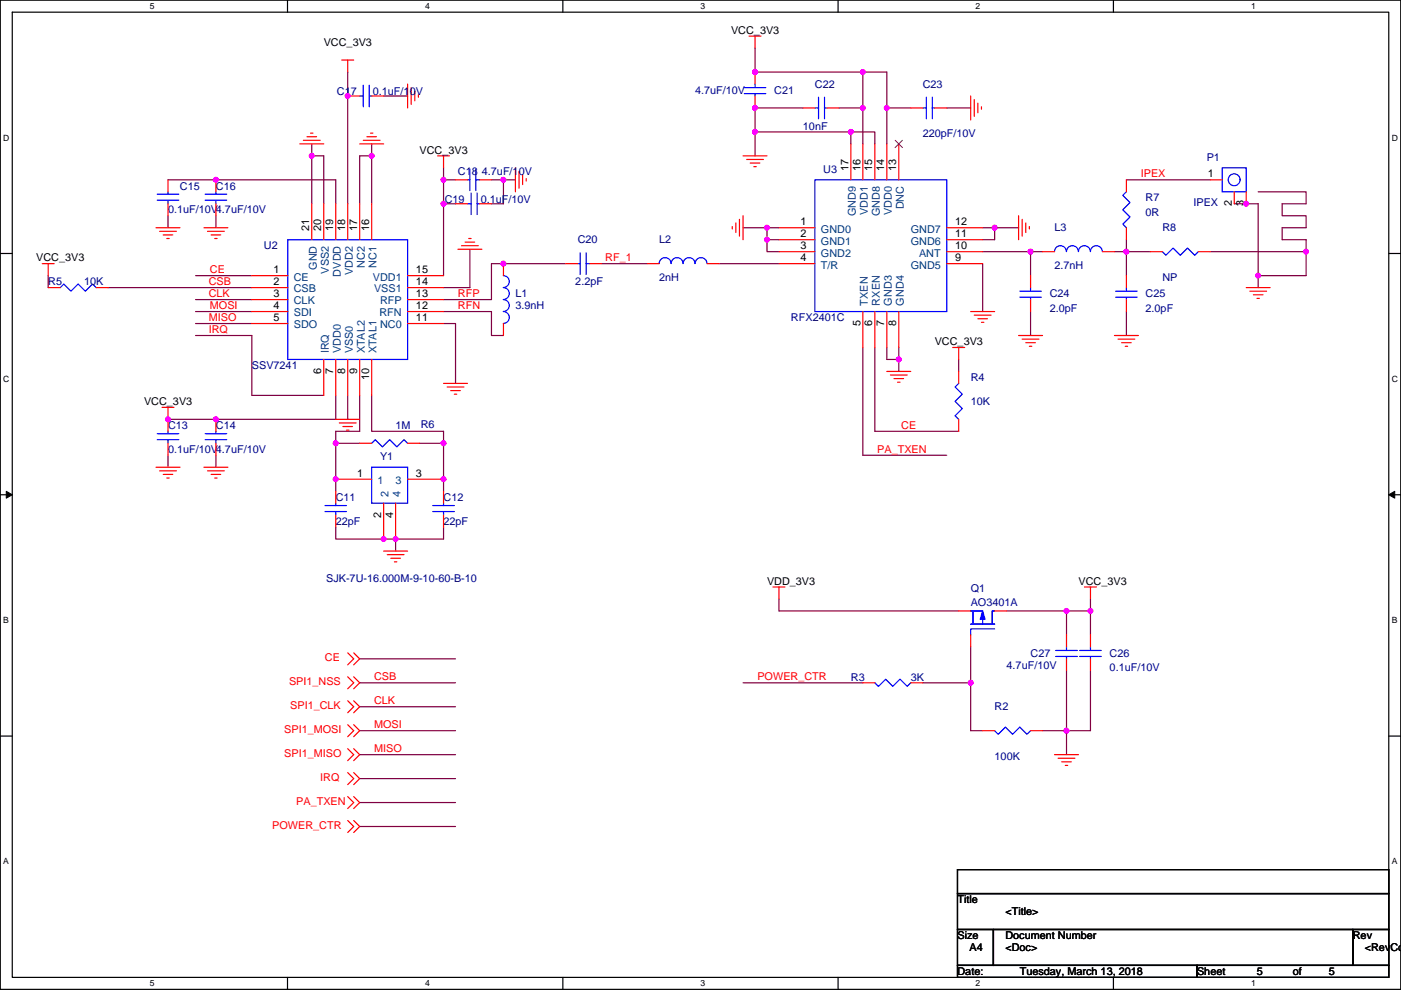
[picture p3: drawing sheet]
<svg xmlns="http://www.w3.org/2000/svg" width="297mm" height="210mm" viewBox="0 0 297 210" stroke-linecap="round" stroke-linejoin="round" font-family="sans-serif">
<path d="M.1 0h296.9v209.8h-296.9zM2.6 2.6h291.8v204.7h-291.8z" fill="none" stroke="#000" stroke-width=".25"/>
<g fill="#fff">
<path d="M31.8 .3h1v2h-1z"/>
<path d="M31.8 207.6h1v2h-1z"/>
</g>
<path d="M61 0v2.6M61 207.3v2.5" fill="none" stroke="#000" stroke-width=".25"/>
<g fill="#fff">
<path d="M90.1 .3h1v2h-1z"/>
<path d="M90.1 207.6h1v2h-1z"/>
</g>
<path d="M119.3 0v2.6M119.3 207.3v2.5" fill="none" stroke="#000" stroke-width=".25"/>
<g fill="#fff">
<path d="M148.5 .3h1v2h-1z"/>
<path d="M148.5 207.6h1v2h-1z"/>
</g>
<path d="M177.7 0v2.6M177.7 207.3v2.5" fill="none" stroke="#000" stroke-width=".25"/>
<g fill="#fff">
<path d="M206.9 .3h1v2h-1z"/>
<path d="M206.9 207.6h1v2h-1z"/>
</g>
<path d="M236.1 0v2.6M236.1 207.3v2.5" fill="none" stroke="#000" stroke-width=".25"/>
<g fill="#fff">
<path d="M265.2 .3h1v2h-1z"/>
<path d="M265.2 207.6h1v2h-1z"/>
<path d="M.7 28.2h1.3v2h-1.3z"/>
<path d="M295.1 28.2h1.3v2h-1.3z"/>
<path d="M.7 79.4h1.3v2h-1.3z"/>
<path d="M295.1 79.4h1.3v2h-1.3z"/>
</g>
<path d="M.1 53.8h2.5M294.4 53.8h2.6" fill="none" stroke="#000" stroke-width=".25"/>
<g fill="#fff">
<path d="M.7 130.5h1.2v2.1h-1.2z"/>
<path d="M295.1 130.5h1.2v2.1h-1.2z"/>
</g>
<path d="M.1 104.9h2.5M294.4 104.9h2.6" fill="none" stroke="#000" stroke-width=".25"/>
<path d="M1.3 104.2l1.3 .7-1.3 .8zM294.4 104.9l1.3-.7v1.5z" fill="#000" stroke="#000" stroke-width=".21"/>
<g fill="#fff">
<path d="M.7 181.7h1.2v2h-1.2z"/>
<path d="M295.1 181.7h1.2v2h-1.2z"/>
</g>
<path d="M.1 156.1h2.5M294.4 156.1h2.6M203 184.4h91.4v5.1h-91.4zM203 189.5h91.4v7.6h-91.4zM203 197.1h7.6v7.7h-7.6zM210.6 197.1h76.2v7.7h-76.2zM286.8 197.1h7.6v7.7h-7.6zM203 204.8h50.8v2.5h-50.8zM253.8 204.8h40.6v2.5h-40.6z" fill="none" stroke="#000" stroke-width=".25"/>
<g fill="none" stroke="#800040" stroke-width=".25">
<path d="M73.7 15.3v27.9M160.1 10.2v5.1h22.8M182.9 15.3v7.6M182.9 15.3h5.1v7.6M35.6 38.1h35.6v5.1M66.1 33.1h2.5v10.1M66.1 33.1v10.1M66.1 30.5v2.6M78.8 33.1h-2.5v10.1M78.8 33.1v10.1M78.8 30.5v2.6M81.3 20.4h5.1"/>
<path d="M94 38.1h2.6M94 38.1v5.1h2.6M94 35.6v2.5M104.2 38.1h2.5M106.7 38.1v5.1h-2.5M106.7 38.1h2.6M160.1 28v5.1M160.1 28h20.3v2.5M170.2 22.9h-10.1v5.1M177.9 22.9h5M180.4 28h5.1v2.5M182.9 22.9v7.6"/>
<path d="M188 22.9v7.6M188 22.9h5.1M200.7 22.9h5.1M238.8 38.1h17.8M10.2 58.5v2.5M35.6 45.8v2.5M41.5 58.5h11.9M45.8 45.8v2.5M94 43.2v15.3M99.6 52.9v8.1h-5.6M119.9 55.9h-15.7v7.6h-10.2M127.6 55.9h9.6"/>
<path d="M152.5 55.9h12.7M157.5 48.3h5.1M162.6 48.3v2.5h2.6M162.6 48.3h2.6M162.6 50.8v2.6h2.6M208.3 55.9v10.2M208.3 53.4h10.2M208.3 48.3h2.6M210.9 48.3v2.5h-2.6M210.9 48.3h5.1M218.5 53.4v5.1M218.5 53.4h2.5"/>
<path d="M236.3 53.4h2.5M238.8 53.4v5.1M238.8 50.8v2.6M238.8 53.4h5.1M256.6 53.4h20.3M261.7 43.2h5.1v15.3M266.8 40.7h10.1v2.5h-5.1v2.6h5.1v2.5h-5.1v2.5h5.1v2.6M266.8 58.5v2.5M276.9 53.4v5.1h-10.1M22.9 61h30.5M41.5 68.6h11.9M41.5 71.2h11.9v12.7h15.2"/>
<path d="M41.5 66.1h11.9M41.5 63.5h11.9M94 66.1h10.2v5.1h2.5M94 68.6h2.6v12.7M182.9 73.7v22.9h17.8M185.5 73.7v17.8h17.8M188 73.7v2.5h2.6M190.6 76.2v2.6M190.6 73.7v2.5M203.3 76.2v2.6M218.5 66.1v5.1M238.8 66.1v5.1"/>
<path d="M35.6 96.6v2.5M45.8 96.6v2.5M71.2 94v10.2M71.2 83.9v5h-35.6M71.2 94h5.1M73.7 83.9v5M76.3 83.9v7.6h-5.1v2.5M78.8 83.9v7.6h15.2v2.5M89 94h5M94 94v10.2M71.2 111.8v2.5h12.7M83.9 114.3v2.6"/>
<path d="M94 111.8v2.5h-10.1M76.3 139.7h20.3M165.2 127v2.6h38.1M205.8 137.2v7.6M213.4 129.6h12.7M226.1 129.6h5.1M226.1 129.6v5.1M231.2 129.6v5.1M231.2 127v2.6M76.3 144.8h20.3M76.3 149.9h20.3M76.3 155h20.3"/>
<path d="M157.5 144.8h25.4M195.6 144.8h10.2M205.8 144.8v10.2h2.5M221 155h5.1M226.1 142.3v12.7M226.1 155v5.1M231.2 142.3v12.7h-5.1M76.3 160.1h20.3M76.3 165.1h20.3M76.3 175.3h20.3M76.3 170.2h20.3"/>
</g>
<g fill="#f0f" stroke="#f0f" stroke-width=".25">
<circle cx="71.2" cy="94" r=".5"/>
<circle cx="94" cy="101.6" r=".5"/>
<circle cx="71.2" cy="101.6" r=".5"/>
<circle cx="83.9" cy="114.3" r=".5"/>
<circle cx="94" cy="94" r=".5"/>
<circle cx="66.1" cy="33" r=".5"/>
<circle cx="35.6" cy="88.9" r=".5"/>
<circle cx="45.8" cy="88.9" r=".5"/>
<circle cx="78.8" cy="33" r=".5"/>
<circle cx="81.3" cy="114.3" r=".5"/>
<circle cx="106.7" cy="55.9" r=".5"/>
<circle cx="218.5" cy="53.4" r=".5"/>
<circle cx="238.8" cy="53.4" r=".5"/>
<circle cx="190.5" cy="76.2" r=".5"/>
<circle cx="162.6" cy="50.8" r=".5"/>
<circle cx="162.6" cy="48.3" r=".5"/>
<circle cx="210.9" cy="48.3" r=".5"/>
<circle cx="180.4" cy="28" r=".5"/>
<circle cx="160.1" cy="28" r=".5"/>
<circle cx="160.1" cy="22.9" r=".5"/>
<circle cx="188" cy="22.9" r=".5"/>
<circle cx="266.7" cy="58.4" r=".5"/>
<circle cx="160.1" cy="15.3" r=".5"/>
<circle cx="182.9" cy="22.9" r=".5"/>
<circle cx="182.9" cy="15.3" r=".5"/>
<circle cx="94" cy="38.1" r=".5"/>
<circle cx="106.7" cy="38.1" r=".5"/>
<circle cx="73.7" cy="20.3" r=".5"/>
<circle cx="94" cy="43.2" r=".5"/>
<circle cx="226.1" cy="129.6" r=".5"/>
<circle cx="231.2" cy="129.6" r=".5"/>
<circle cx="226.1" cy="155" r=".5"/>
<circle cx="205.8" cy="144.8" r=".5"/>
<circle cx="264.2" cy="43.2" r=".5"/>
<circle cx="276.9" cy="53.4" r=".5"/>
<circle cx="45.8" cy="38.1" r=".5"/>
</g>
<g fill="none" stroke="#f00" stroke-width=".25">
<path d="M72.5 12.7h2.5M73.7 12.7v2.6M86.4 17.8v5.1M87.2 18.6v3.5M87.9 19.3v2.1M158.8 7.7h2.6M160.1 7.7v2.5M160.1 15.3v2.5M35.6 38.1v2.6M45.8 38.1v2.6M63.6 30.5h5M64.3 29.8h3.6"/>
<path d="M65.1 29h2M65.8 28.2h.6M73.7 20.4h2.6M76.3 30.5h5M77 29.8h3.6M77.8 29h2M78.5 28.2h.6M78.8 20.4h2.5M88.7 20.1v.5M92.8 33.1h2.5M94 33.1v2.5M96.6 38.1h2.5"/>
<path d="M101.7 38.1h2.5M109.3 35.6v5.1M110 36.4v3.5M110.8 37.1v2.1M111.6 37.9v.5M157.5 33.1h5.1M158.3 33.8h3.6M159.1 34.6h2M159.8 35.3h.5M160.1 20.4v2.5M170.2 22.9h2.6M175.3 22.9h2.6"/>
<path d="M180.4 30.5v7.6M182.9 30.5v7.6M185.5 30.5v7.6M188 30.5v7.6M190.6 30.5v7.6M193.1 22.9h2.5M198.2 22.9h2.5M205.8 20.4v5M206.6 21.1v3.6M207.3 21.9v2M208.1 22.6v.6M238.8 38.1v2.6"/>
<path d="M256.6 38.1h2.5M9 55.9h2.5M10.2 55.9v2.6M33.1 48.3h5.1M33.8 49.1h3.6M34.6 49.8h2M35.4 50.6h.5M35.6 43.2v2.6M43.2 48.3h5.1M44 49.1h3.6M44.8 49.8h2M45.5 50.6h.5"/>
<path d="M45.8 43.2v2.6M53.4 58.5h7.6M66.1 43.2v7.6M68.6 43.2v7.6M71.2 43.2v7.6M73.7 43.2v7.6M76.3 43.2v7.6M78.8 43.2v7.6M86.4 58.5h7.6M96.6 43.2h2.5M97.1 52.9h5.1M97.9 52.1h3.5"/>
<path d="M98.6 51.4h2M99.4 50.6h.5M101.7 43.2h2.5M106.7 55.9v2.6M119.9 55.9h2.6M125 55.9h2.6M137.2 55.9h2.6M149.9 55.9h2.6M155.3 48v.6M156 47.3v2M156.8 46.5v3.6M157.5 45.8v5"/>
<path d="M165.2 48.3h7.6M165.2 50.8h7.6M165.2 53.4h7.6M165.2 55.9h7.6M200.7 55.9h7.6M200.7 53.4h7.6M200.7 50.8h7.6M200.7 48.3h7.6M216 45.8v5M216.7 46.5v3.6M217.5 47.3v2M218.2 48v.6"/>
<path d="M218.5 58.5v2.5M221 53.4h2.6M233.7 53.4h2.6M238.8 58.5v2.5M238.8 48.3v2.5M243.9 53.4h2.5M254.1 53.4h2.5M261.7 40.7v2.5M264.2 40.7v2.5M10.2 61h2.6M20.4 61h2.5M53.4 61h7.6"/>
<path d="M53.4 63.5h7.6M53.4 66.1h7.6M53.4 68.6h7.6M68.6 76.2v7.7M71.2 76.2v7.7M73.7 76.2v7.7M76.3 76.2v7.7M78.8 76.2v7.7M86.4 68.6h7.6M86.4 66.1h7.6M86.4 63.5h7.6M86.4 61h7.6"/>
<path d="M106.7 68.6v2.6M182.9 66.1v7.6M185.5 66.1v7.6M188 78.8h5.1M188 66.1v7.6M188.8 79.5h3.5M190.6 66.1v7.6M202 73.7h2.5M203.3 73.7v2.5M203.3 78.8v2.5M205.8 66.1h5.1M206.6 66.8h3.5"/>
<path d="M207.3 67.6h2.1M208.1 68.4h.5M216 71.2h5M216.7 71.9h3.6M217.5 72.7h2M218.2 73.4h.6M218.5 63.5v2.6M236.3 71.2h5.1M237 71.9h3.6M237.8 72.7h2M238.6 73.4h.5M238.8 63.5v2.6"/>
<path d="M264.2 61h5.1M265 61.8h3.5M265.7 62.5h2.1M266.5 63.3h.5M33.1 99.1h5.1M33.8 99.9h3.6M34.4 86.4h2.5M35.6 86.4v5.1M35.6 94v2.6M43.2 99.1h5.1M44 99.9h3.6M45.8 88.9v2.6"/>
<path d="M45.8 94v2.6M71.2 88.9h5.1M71.9 89.7h3.6M72.7 90.5h2M73.5 91.2h.5M76.3 94h2.5M86.4 94h2.6M94 81.3h5.1M94.8 82.1h3.6M95.6 82.8h2M96.3 83.6h.5M189.5 80.3h2.1"/>
<path d="M190.3 81.1h.5M203.3 88.9v2.6M34.6 100.6h2M35.4 101.4h.5M44.8 100.6h2M45.5 101.4h.5M71.2 104.2v2.5M71.2 109.3v2.5M71.2 101.6h7.6M81.3 116.9h5.1M81.3 106.7v7.6M82.1 117.6h3.6"/>
<path d="M82.9 118.4h2M83.6 119.2h.5M83.9 106.7v7.6M86.4 101.6h7.6M94 104.2v2.5M94 109.3v2.5M73.7 138.5l1.3 1.2-1.3 1.3M75 138.5l1.3 1.2-1.3 1.3M163.9 124.5h2.5M165.2 124.5v2.5M203.3 129.6h2.5M205.8 134.7v2.5"/>
<path d="M210.9 129.6h2.5M226.1 139.7v2.6M226.1 134.7v2.5M229.9 124.5h2.6M231.2 124.5v2.5M231.2 139.7v2.6M231.2 134.7v2.5M73.7 153.7l1.3 1.3-1.3 1.3M73.7 158.8l1.3 1.3-1.3 1.2M73.7 148.6l1.3 1.3-1.3 1.3M73.7 143.6l1.3 1.2-1.3 1.3M75 153.7l1.3 1.3-1.3 1.3"/>
<path d="M75 158.8l1.3 1.3-1.3 1.2M75 148.6l1.3 1.3-1.3 1.3M75 143.6l1.3 1.2-1.3 1.3M182.9 144.8h2.6M193.1 144.8h2.5M208.3 155h2.6M218.5 155h2.5M73.7 163.9l1.3 1.2-1.3 1.3M73.7 169l1.3 1.2-1.3 1.3M73.7 174l1.3 1.3-1.3 1.3M75 163.9l1.3 1.2-1.3 1.3M75 169l1.3 1.2-1.3 1.3"/>
<path d="M75 174l1.3 1.3-1.3 1.3M223.6 160.1h5.1M224.3 160.8h3.6M225.1 161.6h2M225.9 162.3h.5"/>
</g>
<g fill="none" stroke="#00f" stroke-width=".25">
<path d="M77 18.1v4.5M78.3 18.1v4.5M157.8 18.6h4.6M157.8 19.9h4.6M160.1 19.9v.5M160.1 17.8v.8M76.3 20.4h.7M78.3 20.4h.5M99.1 38.1h.5M99.6 35.9v4.5M100.9 35.9v4.5M100.9 38.1h.8"/>
<path d="M172.8 38.1h27.9v28h-27.9zM172.8 22.9h.7M173.5 20.6v4.6M174.8 20.6v4.6M174.8 22.9h.5M195.6 22.9h.8M196.4 20.6v4.6M197.7 20.6v4.6M197.7 22.9h.5M259.1 35.6h5.1v5.1h-5.1zM33.3 42.5h4.6M33.3 41.2h4.6"/>
<path d="M35.6 40.7v.5M35.6 42.5v.7M43.5 42.5h4.6M43.5 41.2h4.6M45.8 40.7v.5M45.8 42.5v.7M61 50.8h25.4v25.4h-25.4zM99.1 43.2h.8M99.9 40.9v4.6M101.2 40.9v4.6M101.2 43.2h.5M106.7 58.5a1.26 1.26 0 0 1 1.3 1.2 1.26 1.26 0 0 1-1.3 1.3"/>
<path d="M122.5 55.9h.5M123 53.6v4.6M124.3 53.6v4.6M124.3 55.9h.7M142.3 55.9a1.26 1.26 0 0 0-1.3-1.2 1.26 1.26 0 0 0-1.2 1.2M144.8 55.9a1.26 1.26 0 0 0-1.2-1.2 1.26 1.26 0 0 0-1.3 1.2M147.4 55.9a1.26 1.26 0 0 0-1.3-1.2 1.26 1.26 0 0 0-1.3 1.2M149.9 55.9a1.26 1.26 0 0 0-1.3-1.2 1.26 1.26 0 0 0-1.2 1.2M231.2 53.4a1.27 1.27 0 0 0-1.3-1.3 1.27 1.27 0 0 0-1.3 1.3 1.27 1.27 0 0 0-1.2-1.3 1.27 1.27 0 0 0-1.3 1.3 1.26 1.26 0 0 0-1.3-1.3 1.26 1.26 0 0 0-1.2 1.3M233.7 53.4a1.26 1.26 0 0 0-1.2-1.3 1.26 1.26 0 0 0-1.3 1.3M238.8 40.7l-.7 .7 1.5 1.6-1.5 1.5 1.5 1.5-1.5 1.5 .7 .8M246.4 53.4l.8 .7 1.5-1.5 1.6 1.5 1.5-1.5 1.5 1.5 .8-.7"/>
<path d="M12.8 61l.7-.8 1.5 1.6 1.6-1.6 1.5 1.6 1.5-1.6 .8 .8M106.7 61a1.26 1.26 0 0 1 1.3 1.3 1.26 1.26 0 0 1-1.3 1.2M106.7 63.5a1.26 1.26 0 0 1 1.3 1.3 1.26 1.26 0 0 1-1.3 1.3M106.7 66.1a1.26 1.26 0 0 1 1.3 1.2 1.26 1.26 0 0 1-1.3 1.3M216.2 61.8h4.6M216.2 63h4.6M218.5 63v.5M218.5 61v.8M236.5 61.8h4.6M236.5 63h4.6M238.8 63v.5M238.8 61v.8"/>
<path d="M33.3 93.3h4.6M33.3 92h4.6M35.6 91.5v.5M35.6 93.3v.7M43.5 93.3h4.6M43.5 92h4.6M45.8 91.5v.5M45.8 93.3v.7M78.8 99.1h7.6v7.6h-7.6zM78.8 94l.8-.7 1.5 1.5 1.5-1.5 1.5 1.5 1.6-1.5 .7 .7M203.3 81.3l-.8 .8 1.5 1.5-1.5 1.5 1.5 1.6-1.5 1.5 .8 .7M68.9 108.5h4.6"/>
<path d="M68.9 107.2h4.6M71.2 106.7v.5M71.2 108.5v.8M91.8 108.5h4.5M91.8 107.2h4.5M94 106.7v.5M94 108.5v.8M205.8 129.6h2.5M205.8 132.4h5.1M206.3 129.8v2.3M206.3 129.6v2.8M208.3 130.9v1.5"/>
<path d="M210.4 132.1v-2.5h.5h-.5v2.8M210.9 133.4h-5.1v1.3M223.8 138h4.6M223.8 139.2h4.6M226.1 139.2v.5M226.1 137.2v.8M228.9 138h4.6M228.9 139.2h4.6M231.2 139.2v.5M231.2 137.2v.8M185.5 144.8l.7 .8 1.6-1.5 1.5 1.5 1.5-1.5 1.5 1.5 .8-.8M210.9 155l.7 .7 1.6-1.5 1.5 1.5 1.5-1.5 1.5 1.5 .8-.7"/>
<circle cx="261.7" cy="38.1" r="1.26"/>
</g>
<path d="M208.3 129.6l.5 1.8h-1z" fill-rule="evenodd" fill="#00f" stroke="#00f" stroke-width=".25"/>
<path d="M189.8 29.8l1.5 1.5M191.3 29.8l-1.5 1.5" fill="none" stroke="#804000" stroke-width=".21"/>
<g font-size="2.3">
<text x="68.6" y="9.7">VCC_3V3</text>
<text x="155" y="7.2">VCC_3V3</text>
<text x="89" y="32.6">VCC_3V3</text>
<text x="179.9" y="36.4" transform="rotate(-90 179.9 36.4)">17</text>
<text x="182.4" y="36.4" transform="rotate(-90 182.4 36.4)">16</text>
<text x="185" y="36.4" transform="rotate(-90 185 36.4)">15</text>
<text x="187.5" y="36.4" transform="rotate(-90 187.5 36.4)">14</text>
<text x="190" y="36.4" transform="rotate(-90 190 36.4)">13</text>
<text x="256.1" y="37.6">1</text>
<text x="169.7" y="47.8">1</text>
<text x="202.5" y="47.8">12</text>
<text x="261.2" y="43.8" transform="rotate(-90 261.2 43.8)">2</text>
<text x="263.7" y="43.8" transform="rotate(-90 263.7 43.8)">3</text>
<text x="65.6" y="49.1" transform="rotate(-90 65.6 49.1)">21</text>
<text x="68.1" y="49.1" transform="rotate(-90 68.1 49.1)">20</text>
<text x="70.7" y="49.1" transform="rotate(-90 70.7 49.1)">19</text>
<text x="73.2" y="49.1" transform="rotate(-90 73.2 49.1)">18</text>
<text x="75.7" y="49.1" transform="rotate(-90 75.7 49.1)">17</text>
<text x="78.3" y="49.1" transform="rotate(-90 78.3 49.1)">16</text>
<text x="169.7" y="50.3">2</text>
<text x="169.7" y="52.9">3</text>
<text x="202.5" y="52.9">10</text>
<text x="202.5" y="50.3">11</text>
<text x="7.7" y="55.4">VCC_3V3</text>
<text x="58" y="57.9">1</text>
<text x="88.2" y="57.9">15</text>
<text x="169.7" y="55.4">4</text>
<text x="202.5" y="55.4">9</text>
<text x="58" y="60.5">2</text>
<text x="58" y="63">3</text>
<text x="58" y="65.6">4</text>
<text x="88.2" y="63">13</text>
<text x="88.2" y="65.6">12</text>
<text x="88.2" y="60.5">14</text>
<text x="58" y="68.1">5</text>
<text x="88.2" y="68.1">11</text>
<text x="182.4" y="69.2" transform="rotate(-90 182.4 69.2)">5</text>
<text x="185" y="69.2" transform="rotate(-90 185 69.2)">6</text>
<text x="187.5" y="69.2" transform="rotate(-90 187.5 69.2)">7</text>
<text x="190" y="69.2" transform="rotate(-90 190 69.2)">8</text>
<text x="198.2" y="73.2">VCC_3V3</text>
<text x="68.1" y="79.3" transform="rotate(-90 68.1 79.3)">6</text>
<text x="70.7" y="79.3" transform="rotate(-90 70.7 79.3)">7</text>
<text x="73.2" y="79.3" transform="rotate(-90 73.2 79.3)">8</text>
<text x="75.7" y="79.3" transform="rotate(-90 75.7 79.3)">9</text>
<text x="78.3" y="80.6" transform="rotate(-90 78.3 80.6)">10</text>
<text x="30.5" y="85.9">VCC_3V3</text>
<text x="75.8" y="101.1">1</text>
<text x="88.2" y="101.1">3</text>
<text x="80.8" y="109.8" transform="rotate(-90 80.8 109.8)">2</text>
<text x="83.4" y="109.8" transform="rotate(-90 83.4 109.8)">4</text>
<text x="162.6" y="124">VDD_3V3</text>
<text x="228.7" y="124">VCC_3V3</text>
<text x="203" y="191.6">Title</text>
<text x="213.2" y="194.1">&lt;Title&gt;</text>
<text x="203" y="199.2">Size</text>
<text x="205.5" y="201.7">A4</text>
<text x="213.2" y="199.2">Document Number</text>
<text x="213.2" y="201.7">&lt;Doc&gt;</text>
<text x="286.8" y="199.2">Rev</text>
<text x="289.4" y="201.7">&lt;RevCo</text>
<text x="203" y="206.8">Date:</text>
<text x="216.2" y="206.8">Tuesday, March 13, 2018</text>
<text x="253.8" y="206.8">Sheet</text>
<text x="266.5" y="206.8">5</text>
<text x="274.1" y="206.8">of</text>
<text x="281.7" y="206.8">5</text>
</g>
<g font-size="2.3" fill="#000080">
<text x="71.4" y="20.1">C17</text>
<text x="79.1" y="20.1">0.1uF/10V</text>
<text x="147.4" y="19.9">4.7uF/10V</text>
<text x="164.1" y="19.9">C21</text>
<text x="172.8" y="18.6">C22</text>
<text x="195.6" y="18.6">C23</text>
<text x="170.2" y="27.5">10nF</text>
<text x="195.6" y="29">220pF/10V</text>
<text x="255.8" y="34.1">P1</text>
<text x="38.2" y="40.2">C15</text>
<text x="45.8" y="40.2">C16</text>
<text x="97.1" y="37.1">C18 4.7uF/10V</text>
<text x="174.6" y="36.6">U3</text>
<text x="35.6" y="45.3">0.1uF/10V4.7uF/10V</text>
<text x="94.3" y="43">C19</text>
<text x="101.9" y="43">0.1uF/10V</text>
<text x="242.9" y="42.7">R7</text>
<text x="242.9" y="45.8">0R</text>
<text x="253" y="43.8">IPEX</text>
<text x="55.9" y="52.9">U2</text>
<text x="122.5" y="51.6">C20</text>
<text x="139.8" y="51.6">L2</text>
<text x="223.6" y="49.1">L3</text>
<text x="246.4" y="49.1">R8</text>
<text x="139.8" y="59.5">2nH</text>
<text x="223.6" y="57">2.7nH</text>
<text x="246.4" y="59.5">NP</text>
<text x="10.2" y="60.5">R5</text>
<text x="17.8" y="60.5">10K</text>
<text x="109.3" y="63.1">L1</text>
<text x="109.3" y="65.6">3.9nH</text>
<text x="122" y="60.5">2.2pF</text>
<text x="222.6" y="63.1">C24</text>
<text x="242.9" y="63.1">C25</text>
<text x="167.7" y="68.1">RFX2401C</text>
<text x="222.6" y="66.1">2.0pF</text>
<text x="242.9" y="66.1">2.0pF</text>
<text x="53.4" y="78.3">SSV7241</text>
<text x="205.8" y="80.8">R4</text>
<text x="205.8" y="85.9">10K</text>
<text x="35.6" y="91">C13</text>
<text x="45.8" y="91">C14</text>
<text x="83.9" y="91">1M</text>
<text x="89.2" y="90.7">R6</text>
<text x="35.6" y="96.1">0.1uF/10V4.7uF/10V</text>
<text x="80.6" y="97.6">Y1</text>
<text x="71.2" y="106.2">C11</text>
<text x="94" y="106.2">C12</text>
<text x="71.2" y="111.3">22pF</text>
<text x="94" y="111.3">22pF</text>
<text x="69.1" y="123.5">SJK-7U-16.000M-9-10-60-B-10</text>
<text x="205.8" y="125.5">Q1</text>
<text x="205.8" y="128.6">AO3401A</text>
<text x="213.4" y="141.8">4.7uF/10V</text>
<text x="218.5" y="139.3">C27</text>
<text x="235.3" y="139.3">C26</text>
<text x="235.3" y="142.3">0.1uF/10V</text>
<text x="180.4" y="144.3">R3</text>
<text x="193.1" y="144.3">3K</text>
<text x="210.9" y="150.7">R2</text>
<text x="210.9" y="161.1">100K</text>
</g>
<g font-size="2.3" fill="#f00">
<text x="241.9" y="37.6">IPEX</text>
<text x="44.5" y="58">CE</text>
<text x="128.3" y="55.4">RF_1</text>
<text x="44.3" y="63">CLK</text>
<text x="44.3" y="60.5">CSB</text>
<text x="44.5" y="65.6">MOSI</text>
<text x="97.1" y="65.6">RFN</text>
<text x="97.1" y="63">RFP</text>
<text x="44.3" y="68.1">MISO</text>
<text x="44.3" y="70.7">IRQ</text>
<text x="191.1" y="91">CE</text>
<text x="186" y="96.1">PA_TXEN</text>
<text x="68.9" y="140.3">CE</text>
<text x="61.3" y="145.4">SPI1_NSS</text>
<text x="79.3" y="144.3">CSB</text>
<text x="79.3" y="149.4">CLK</text>
<text x="160.6" y="144.3">POWER_CTR</text>
<text x="60.3" y="155.5">SPI1_MOSI</text>
<text x="61.5" y="150.4">SPI1_CLK</text>
<text x="79.3" y="154.5">MOSI</text>
<text x="60.3" y="160.6">SPI1_MISO</text>
<text x="79.3" y="159.6">MISO</text>
<text x="67.9" y="165.7">IRQ</text>
<text x="62.8" y="170.8">PA_TXEN</text>
<text x="57.7" y="175.8">POWER_CTR</text>
</g>
<g font-size="2.3" fill="#004080">
<text x="181.5" y="45.8" transform="rotate(-90 181.5 45.8)">GND9</text>
<text x="184" y="45.6" transform="rotate(-90 184 45.6)">VDD1</text>
<text x="186.5" y="45.8" transform="rotate(-90 186.5 45.8)">GND8</text>
<text x="189.1" y="45.6" transform="rotate(-90 189.1 45.6)">VDD0</text>
<text x="191.6" y="44.4" transform="rotate(-90 191.6 44.4)">DNC</text>
<text x="174.1" y="49.3">GND0</text>
<text x="174.1" y="51.9">GND1</text>
<text x="193.1" y="51.9">GND6</text>
<text x="193.1" y="49.3">GND7</text>
<text x="62.3" y="59.5">CE</text>
<text x="67.2" y="57.3" transform="rotate(-90 67.2 57.3)">GND</text>
<text x="69.7" y="58" transform="rotate(-90 69.7 58)">VSS2</text>
<text x="72.2" y="58.7" transform="rotate(-90 72.2 58.7)">DVDD</text>
<text x="74.8" y="58.3" transform="rotate(-90 74.8 58.3)">VDD2</text>
<text x="77.3" y="56.7" transform="rotate(-90 77.3 56.7)">NC2</text>
<text x="79.1" y="59.5">VDD1</text>
<text x="79.9" y="56.7" transform="rotate(-90 79.9 56.7)">NC1</text>
<text x="174.1" y="54.4">GND2</text>
<text x="174.1" y="57">T/R</text>
<text x="193.1" y="57">GND5</text>
<text x="194.9" y="54.4">ANT</text>
<text x="62.3" y="62">CSB</text>
<text x="62.3" y="64.6">CLK</text>
<text x="79.3" y="62">VSS1</text>
<text x="80.6" y="64.6">RFP</text>
<text x="184" y="64.8" transform="rotate(-90 184 64.8)">TXEN</text>
<text x="186.5" y="64.8" transform="rotate(-90 186.5 64.8)">RXEN</text>
<text x="189.1" y="64.8" transform="rotate(-90 189.1 64.8)">GND3</text>
<text x="191.6" y="64.8" transform="rotate(-90 191.6 64.8)">GND4</text>
<text x="62.3" y="67.1">SDI</text>
<text x="62.3" y="69.7">SDO</text>
<text x="80.5" y="67.1">RFN</text>
<text x="80.6" y="69.7">NC0</text>
<text x="69.7" y="75" transform="rotate(-90 69.7 75)">IRQ</text>
<text x="72.2" y="75" transform="rotate(-90 72.2 75)">VDD0</text>
<text x="74.8" y="75" transform="rotate(-90 74.8 75)">VSS0</text>
<text x="77.3" y="75" transform="rotate(-90 77.3 75)">XTAL2</text>
<text x="79.9" y="75" transform="rotate(-90 79.9 75)">XTAL1</text>
<text x="80.1" y="102.7">1</text>
<text x="82.4" y="105.5" transform="rotate(-90 82.4 105.5)">2</text>
<text x="83.9" y="102.7">3</text>
<text x="84.9" y="105.5" transform="rotate(-90 84.9 105.5)">4</text>
</g>
<g font-size="1.8">
<text x="31.8" y="1.9">5</text>
<text x="90.1" y="1.9">4</text>
<text x="148.5" y="1.9">3</text>
<text x="206.9" y="1.9">2</text>
<text x="265.2" y="1.9">1</text>
<text x=".7" y="29.8">D</text>
<text x="295.1" y="29.8">D</text>
<text x=".7" y="81">C</text>
<text x="295.1" y="81">C</text>
<text x=".7" y="132.2">B</text>
<text x="295.1" y="132.2">B</text>
<text x=".7" y="183.3">A</text>
<text x="295.1" y="183.3">A</text>
<text x="31.8" y="209.2">5</text>
<text x="90.1" y="209.2">4</text>
<text x="148.5" y="209.2">3</text>
<text x="206.9" y="209.2">2</text>
<text x="265.2" y="209.2">1</text>
</g>
</svg>
